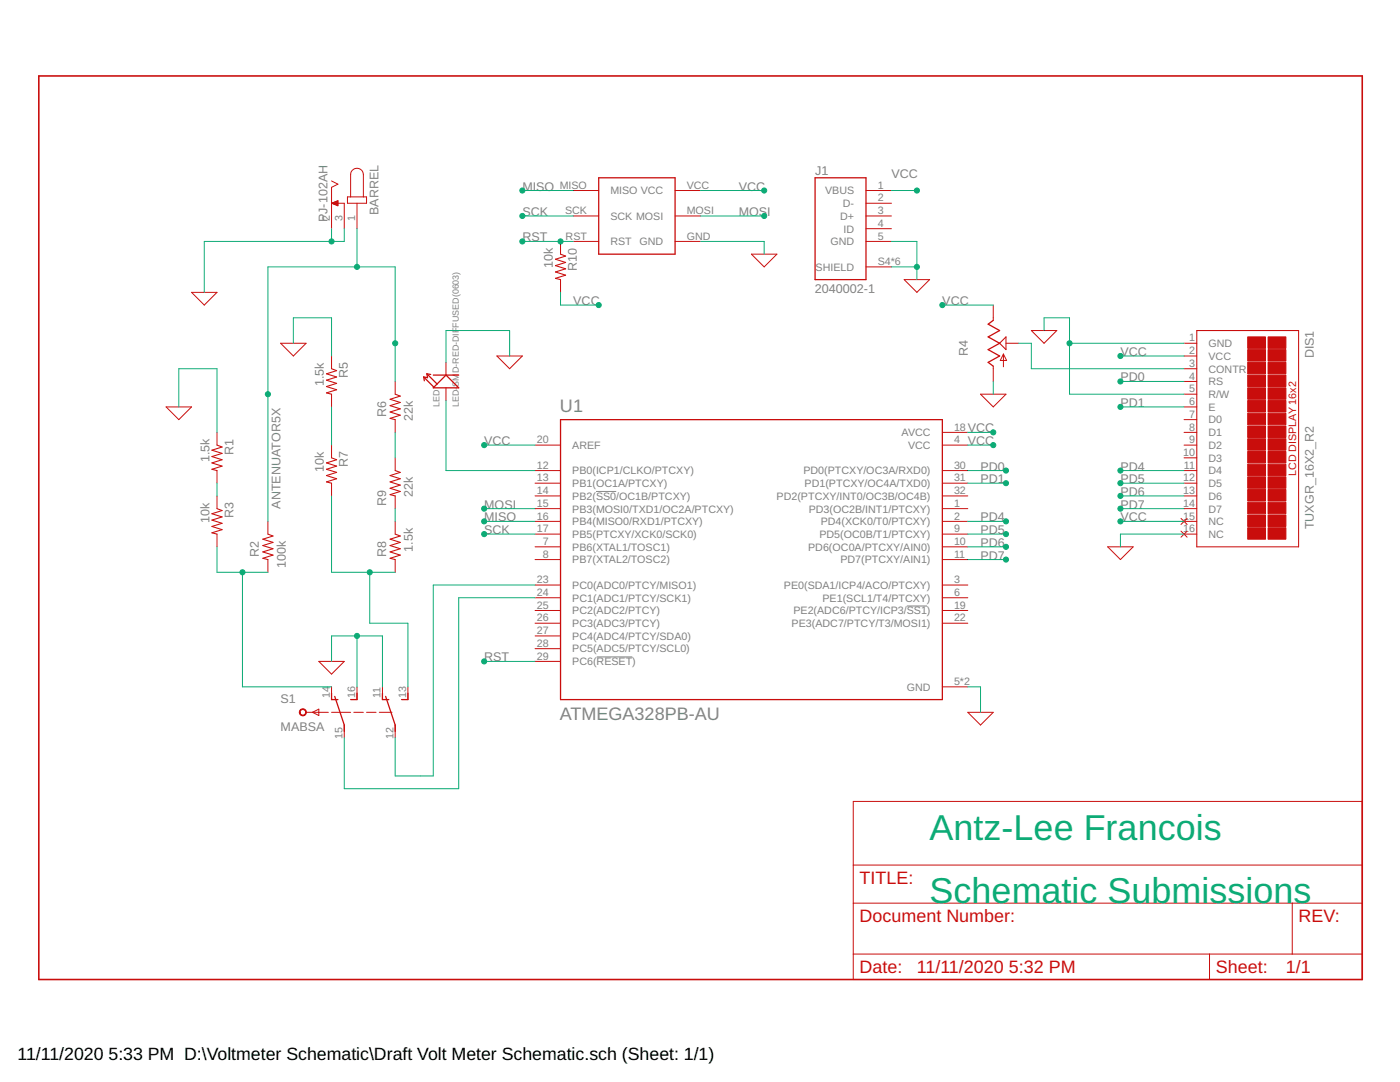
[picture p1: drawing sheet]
<svg xmlns="http://www.w3.org/2000/svg" width="279mm" height="216mm" viewBox="0 0 279 216" stroke-linecap="round" stroke-linejoin="round" font-family="sans-serif">
<path d="M119 98.1h4M119.1 131.1h7.1M181 120.9h4" fill="none" stroke="#808080" stroke-width=".2"/>
<g fill="none" stroke="#c90d0c" stroke-width=".25">
<path d="M119.5 35.5h15.2v15.2h-15.2zM162.7 35.5h10.1v20.3h-10.1zM84.6 75.2l2 2.1M84.6 75.2l.1 .8M85.2 74.6l.1 .8-.7-.2M85.2 74.6l2 2M85.2 74.6l.8 .1M86.5 74.8h5M89 74.8l2.5 2.6h-5zM198.2 63.9l-1 .8 2.3 1.3-2.3 1.2 2.3 1.3-2.3 1.3 2.3 1.2-2.3 1.3 1 .8M111.9 83.7h76.2v55.9h-76.2zM66.2 138.3v1.3h1.2"/>
<path d="M66.8 139l1.9 5.7v1.2M71.2 138.3v1.3h-1.2M76.3 138.3v1.3h1.3M77 139l1.9 5.7v1.2M81.4 138.3v1.3h-1.3"/>
</g>
<g fill="none" stroke="#c90d0c" stroke-width=".2">
<path d="M66.2 36.1l1.2 .6-1.2 .7v8.2M69.3 39.3h3.9v1.3h-3.9zM70 39.3v-4.5a1.27 1.27 0 0 1 1.2-1.2 1.27 1.27 0 0 1 1.3 1.2v4.5M114.4 38h5.1M134.7 38h5.1M172.8 38h5.1M38.2 58.3h5.1l-2.5 2.6zM66.2 40.6h2.5v5M66.2 40.6l1.2-.6v1.1zM66.3 40.6h1.1M66.4 40.5h1M66.5 40.7h.9"/>
<path d="M66.7 40.3h.7M66.9 40.8h.5M67 40.2h.4M67.2 41h.2M67.3 40.1h.1M71.2 40.6v5M111.9 48.2v2.5M111.9 55.8v2.5M114.4 43.1h5.1M114.4 48.2h5.1M134.7 43.1h5.1M134.7 48.2h5.1"/>
<path d="M150 50.7h5l-2.5 2.6zM172.8 43.1h5.1M172.8 48.2h5.1M172.8 40.6h5.1M172.8 45.6h5.1M172.8 53.3h5.1M180.4 55.8h5.1l-2.5 2.5zM56 68.5h5.1l-2.6 2.5zM66.2 71v2.6M66.2 78.7v2.5M78.9 76.1v2.6M89 72.3v2.5"/>
<path d="M89 77.4v2.5M99.2 71h5l-2.5 2.6zM195.7 78.7h5.1l-2.6 2.5zM198.2 60.9v3M198.2 73.1v3M200.3 70.7v2.5M200.3 70.7l.6 1.2h-1.3zM200.8 68.5h2.5M205.8 66h5.1l-2.5 2.5zM236.3 68.5h2.5M236.3 71h2.5M236.3 73.6h2.5"/>
<path d="M236.3 76.1h2.5M236.3 78.7h2.5M33.1 81.2h5.1l-2.5 2.5zM43.3 86.3v2.5M43.3 93.9v2.5M43.3 99v2.5M66.2 88.8v2.6M66.2 96.4v2.6M78.9 83.7v2.6M78.9 91.4v2.5M78.9 99v2.5M106.8 88.8h5.1"/>
<path d="M106.8 93.9h5.1M106.8 96.4h5.1M106.8 99h5.1M188.1 88.8h5M188.1 93.9h5M188.1 96.4h5M188.1 99h5M188.1 86.3h5M236.3 88.8h2.5M236.3 93.9h2.5M236.3 96.4h2.5M236.3 99h2.5"/>
<path d="M236.3 86.3h2.5M236.3 81.2h2.5M236.3 83.7h2.5M236.3 91.4h2.5M43.3 106.6v2.5M53.5 104v2.6M53.5 111.7v2.5M78.9 104v2.6M78.9 111.7v2.5M106.8 101.5h5.1M106.8 104h5.1M106.8 106.6h5.1"/>
<path d="M106.8 109.1h5.1M106.8 111.7h5.1M106.8 116.7h5.1M106.8 119.3h5.1M188.1 101.5h5M188.1 104h5M188.1 106.6h5M188.1 109.1h5M188.1 111.7h5M188.1 116.7h5M188.1 119.3h5M221.1 109.1h5l-2.5 2.6z"/>
<path d="M235.7 103.4l1.2 1.2M235.7 106l1.2 1.2M236.3 101.5h2.5M236.3 104h2.5M236.3 106.6h2.5M236.9 103.4l-1.2 1.2M236.9 106l-1.2 1.2M63.6 132h5.1l-2.5 2.5zM66.2 137.1v2.5M71.2 137.1v2.5M76.3 137.1v2.5M81.4 137.1v2.5"/>
<path d="M106.8 121.8h5.1M106.8 124.4h5.1M106.8 126.9h5.1M106.8 129.4h5.1M106.8 132h5.1M188.1 137.1h5M188.1 121.8h5M188.1 124.4h5M61.1 142.1h4.4M62.4 142.1l1.2-.6v1.3zM66.2 142.1h3.8M68.7 144.7v2.5"/>
<path d="M70.6 142.1h1.9M73.2 142.1h1.9M75.7 142.1h2.5M78.9 144.7v2.5M170.3 159.9h101.6v35.6h-101.6zM193.1 142.1h5.1l-2.5 2.6zM170.3 172.6h101.6M170.3 180.2h101.6M170.3 190.4h101.6M241.4 190.4v5.1M257.9 180.2v10.2"/>
</g>
<path d="M111.9 50.7l1 .4-2.1 .6 2.1 .7-2.1 .6 2.1 .6-2.1 .7 2.1 .6-2.1 .6 1.1 .3M66.2 73.6l1 .4-2 .6 2 .6-2 .7 2 .6-2 .6 2 .7-2 .6 1 .3M78.9 78.7l1 .3-2 .7 2 .6-2 .6 2 .7-2 .6 2 .6-2 .7 1 .2M199.5 68.5l1.3-1.3v2.6zM238.8 66h20.4v43.1h-20.4zM43.3 88.8l1 .4-2 .6 2 .7-2 .6 2 .6-2 .7 2 .6-2 .6 1 .3M66.2 91.4l1 .3-2 .7 2 .6-2 .6 2 .7-2 .6 2 .6-2 .7 1 .2M78.9 93.9l1 .4-2 .6 2 .6-2 .7 2 .6-2 .6 2 .7-2 .6 1 .3M43.3 101.5l1 .4-2 .6 2 .6-2 .7 2 .6-2 .7 2 .6-2 .6 1 .3M53.5 106.6l1 .4-2 .6 2 .6-2 .7 2 .6-2 .6 2 .7-2 .6 1 .3M78.9 106.6l1 .4-2 .6 2 .6-2 .7 2 .6-2 .6 2 .7-2 .6 1 .3" fill="none" stroke="#c90d0c" stroke-width=".21"/>
<path d="M59.9 141.7a.71 .71 0 0 1 1.1 0 .71 .71 0 0 1-.4 1.1 .71 .71 0 0 1-.9-.7h.2a.55 .55 0 0 1 .7-.5 .55 .55 0 0 1 .2 .9 .55 .55 0 0 1-.9-.2v-.2h-.2z" fill-rule="evenodd" fill="#c90d0c" stroke="#c90d0c" stroke-width=".2"/>
<path d="M7.7 15.2h264.2v180.3h-264.2z" fill="none" stroke="#c90d0c" stroke-width=".32"/>
<g fill="#c90d0c" stroke="#c90d0c" stroke-width=".2">
<path d="M253.1 67.2h3.5v2.3h-3.5z"/>
<path d="M249 67.2h3.6v2.3h-3.6z"/>
<path d="M253.1 69.8h3.5v2.3h-3.5z"/>
<path d="M249 69.8h3.6v2.3h-3.6z"/>
<path d="M253.1 72.3h3.5v2.3h-3.5z"/>
<path d="M249 72.3h3.6v2.3h-3.6z"/>
<path d="M253.1 74.8h3.5v2.3h-3.5z"/>
<path d="M249 74.8h3.6v2.3h-3.6z"/>
<path d="M253.1 77.4h3.5v2.3h-3.5z"/>
<path d="M249 77.4h3.6v2.3h-3.6z"/>
<path d="M253.1 79.9h3.5v2.3h-3.5z"/>
<path d="M249 79.9h3.6v2.3h-3.6z"/>
<path d="M253.1 82.5h3.5v2.3h-3.5z"/>
<path d="M249 82.5h3.6v2.3h-3.6z"/>
<path d="M253.1 85h3.5v2.3h-3.5z"/>
<path d="M249 85h3.6v2.3h-3.6z"/>
<path d="M253.1 87.5h3.5v2.3h-3.5z"/>
<path d="M249 87.5h3.6v2.3h-3.6z"/>
<path d="M253.1 90.1h3.5v2.3h-3.5z"/>
<path d="M249 90.1h3.6v2.3h-3.6z"/>
<path d="M253.1 92.6h3.5v2.3h-3.5z"/>
<path d="M249 92.6h3.6v2.3h-3.6z"/>
<path d="M253.1 95.1h3.5v2.3h-3.5z"/>
<path d="M249 95.1h3.6v2.3h-3.6z"/>
<path d="M253.1 97.7h3.5v2.3h-3.5z"/>
<path d="M249 97.7h3.6v2.3h-3.6z"/>
<path d="M253.1 100.2h3.5v2.3h-3.5z"/>
<path d="M249 100.2h3.6v2.3h-3.6z"/>
<path d="M253.1 102.8h3.5v2.3h-3.5z"/>
<path d="M249 102.8h3.6v2.3h-3.6z"/>
<path d="M253.1 105.3h3.5v2.3h-3.5z"/>
<path d="M249 105.3h3.6v2.3h-3.6z"/>
</g>
<g fill="none" stroke="#0dab76" stroke-width=".2">
<path d="M104.2 38h10.2M139.8 38h12.7M177.9 38h5.1M66.2 45.6v2.6M68.7 45.6v2.6h-27.9v10.1M71.2 45.6v7.7M104.2 43.1h10.2M104.2 48.2h10.2M111.9 58.3v2.6h7.6M139.8 43.1h12.7M139.8 48.2h12.7v2.5M177.9 53.3h5.1"/>
<path d="M177.9 48.2h5.1v7.6M58.5 68.5v-5.1h7.7v7.6M78.9 76.1v-22.8h-25.4v50.7M89 79.9v14h17.8M101.7 71v-5h-12.7v6.3M188.1 60.9h10.1M198.2 76.1v2.6M203.3 68.5h2.5v5.1h30.5M208.4 66v-2.6h5v15.3h22.9M213.4 68.5h22.9M223.6 71h12.7M223.6 76.1h12.7"/>
<path d="M35.7 81.2v-7.6h7.6v12.7M43.3 96.4v2.6M66.2 81.2v7.6M66.2 99v15.2h12.7M78.9 86.3v5.1M96.6 88.8h10.2M193.1 86.3h5.1M193.1 88.8h5.1M193.1 93.9h7.7M193.1 96.4h7.7M223.6 93.9h12.7M223.6 96.4h12.7"/>
<path d="M223.6 81.2h12.7M223.6 99h12.7M43.3 109.1v5.1h10.2M48.4 114.2v22.9h17.8M73.8 114.2v10.2h7.6v12.7M78.9 101.5v2.5M96.6 104h10.2M96.6 101.5h10.2M96.6 106.6h10.2M106.8 116.7h-20.3v38.1h-7.6v-7.6M106.8 119.3h-15.3v38.1h-22.8v-10.2M193.1 104h7.7"/>
<path d="M193.1 106.6h7.7M193.1 109.1h7.7M193.1 111.7h7.7M223.6 104h12.7M223.6 101.5h12.7M236.3 106.6h-12.7v2.5M66.2 132v-5.1h10.1v10.2M71.2 126.9v10.2M96.6 132h10.2M193.1 137.1h2.6v5"/>
</g>
<g fill="#0dab76" stroke="#0dab76" stroke-width=".2">
<circle cx="183" cy="38" r=".51"/>
<circle cx="198.2" cy="86.3" r=".51"/>
<circle cx="198.2" cy="88.8" r=".51"/>
<circle cx="96.6" cy="88.8" r=".51"/>
<circle cx="152.5" cy="38" r=".51"/>
<circle cx="223.6" cy="104" r=".51"/>
<circle cx="223.6" cy="71" r=".51"/>
<circle cx="188.1" cy="60.9" r=".51"/>
<circle cx="119.5" cy="60.9" r=".51"/>
<circle cx="73.8" cy="114.2" r=".51"/>
<circle cx="78.9" cy="68.5" r=".51"/>
<circle cx="53.5" cy="78.7" r=".51"/>
<circle cx="71.2" cy="53.3" r=".51"/>
<circle cx="48.4" cy="114.2" r=".51"/>
<circle cx="96.6" cy="104" r=".51"/>
<circle cx="104.2" cy="38" r=".51"/>
<circle cx="96.6" cy="101.5" r=".51"/>
<circle cx="152.5" cy="43.1" r=".51"/>
<circle cx="104.2" cy="48.2" r=".51"/>
<circle cx="111.9" cy="48.2" r=".51"/>
<circle cx="96.6" cy="132" r=".51"/>
<circle cx="96.6" cy="106.6" r=".51"/>
<circle cx="104.2" cy="43.1" r=".51"/>
<circle cx="66.2" cy="48.2" r=".51"/>
<circle cx="183" cy="53.3" r=".51"/>
<circle cx="71.2" cy="126.9" r=".51"/>
<circle cx="213.4" cy="68.5" r=".51"/>
<circle cx="200.8" cy="93.9" r=".51"/>
<circle cx="223.6" cy="76.1" r=".51"/>
<circle cx="200.8" cy="96.4" r=".51"/>
<circle cx="223.6" cy="81.2" r=".51"/>
<circle cx="200.8" cy="104" r=".51"/>
<circle cx="223.6" cy="93.9" r=".51"/>
<circle cx="200.8" cy="106.6" r=".51"/>
<circle cx="223.6" cy="96.4" r=".51"/>
<circle cx="200.8" cy="109.1" r=".51"/>
<circle cx="223.6" cy="99" r=".51"/>
<circle cx="200.8" cy="111.7" r=".51"/>
<circle cx="223.6" cy="101.5" r=".51"/>
</g>
<g font-size="7.2" fill="#0dab76">
<text x="185.5" y="167.5">Antz-Lee Francois</text>
<text x="185.5" y="180.2">Schematic Submission</text>
<text x="258.2" y="180.2">s</text>
</g>
<g font-size="3.6" fill="#808080">
<text x="111.8" y="82.3">U1</text>
<text x="111.7" y="143.6">ATMEGA328PB-AU</text>
</g>
<g font-size="3.6" fill="#c90d0c">
<text x="171.6" y="176.4">TITLE:</text>
<text x="171.6" y="184">Document Number:</text>
<text x="259.2" y="184">REV:</text>
<text x="171.6" y="194.2">Date:</text>
<text x="183" y="194.2">11/11/2020</text>
<text x="201.3" y="194.2">5:32 PM</text>
<text x="242.7" y="194.2">Sheet:</text>
<text x="256.6" y="194.2">1/1</text>
</g>
<g font-size="3.5">
<text x="3.5" y="211.4">11/11/2020</text>
<text x="21.7" y="211.4">5:33 PM D:\Voltmeter Schematic\Draft Volt Meter Schematic.sch (Sheet: 1/1)</text>
</g>
<g font-size="2.5" fill="#808080">
<text x="162.7" y="34.9">J1</text>
<text x="177.9" y="35.5">VCC</text>
<text x="104.3" y="38">MISO</text>
<text x="147.4" y="38">VCC</text>
<text x="65.4" y="44.3" transform="rotate(-90 65.4 44.3)">PJ-102AH</text>
<text x="75.6" y="42.9" transform="rotate(-90 75.6 42.9)">BARREL</text>
<text x="104.3" y="43.1">SCK</text>
<text x="147.4" y="43.1">MOSI</text>
<text x="104.3" y="48.2">RST</text>
<text x="110.3" y="53.5" transform="rotate(-90 110.3 53.5)">10k</text>
<text x="115.1" y="54" transform="rotate(-90 115.1 54)">R10</text>
<text x="162.6" y="58.4">2040002-1</text>
<text x="114.4" y="60.9">VCC</text>
<text x="188.1" y="60.9">VCC</text>
<text x="193.1" y="71" transform="rotate(-90 193.1 71)">R4</text>
<text x="223.6" y="71">VCC</text>
<text x="262.2" y="71.5" transform="rotate(-90 262.2 71.5)">DIS1</text>
<text x="64.6" y="77" transform="rotate(-90 64.6 77)">1.5k</text>
<text x="69.4" y="75.5" transform="rotate(-90 69.4 75.5)">R5</text>
<text x="223.6" y="76.1">PD0</text>
<text x="77.1" y="83.1" transform="rotate(-90 77.1 83.1)">R6</text>
<text x="82.4" y="84" transform="rotate(-90 82.4 84)">22k</text>
<text x="223.6" y="81.2">PD1</text>
<text x="96.6" y="88.8">VCC</text>
<text x="193.1" y="86.3">VCC</text>
<text x="193.1" y="88.8">VCC</text>
<text x="41.8" y="92.3" transform="rotate(-90 41.8 92.3)">1.5k</text>
<text x="46.6" y="90.7" transform="rotate(-90 46.6 90.7)">R1</text>
<text x="64.6" y="94.1" transform="rotate(-90 64.6 94.1)">10k</text>
<text x="69.4" y="93.3" transform="rotate(-90 69.4 93.3)">R7</text>
<text x="195.7" y="93.9">PD0</text>
<text x="223.6" y="93.9">PD4</text>
<text x="56" y="101.5" transform="rotate(-90 56 101.5)">ANTENUATOR5X</text>
<text x="77.1" y="100.9" transform="rotate(-90 77.1 100.9)">R9</text>
<text x="82.4" y="99.2" transform="rotate(-90 82.4 99.2)">22k</text>
<text x="96.6" y="101.5">MOSI</text>
<text x="195.7" y="96.4">PD1</text>
<text x="223.6" y="96.4">PD5</text>
<text x="223.6" y="99">PD6</text>
<text x="223.6" y="101.5">PD7</text>
<text x="41.8" y="104.3" transform="rotate(-90 41.8 104.3)">10k</text>
<text x="46.6" y="103.4" transform="rotate(-90 46.6 103.4)">R3</text>
<text x="96.6" y="104">MISO</text>
<text x="96.6" y="106.6">SCK</text>
<text x="195.7" y="104">PD4</text>
<text x="195.7" y="106.6">PD5</text>
<text x="223.6" y="104">VCC</text>
<text x="262.2" y="105.6" transform="rotate(-90 262.2 105.6)">TUXGR_16X2_R2</text>
<text x="51.7" y="111" transform="rotate(-90 51.7 111)">R2</text>
<text x="57" y="113.3" transform="rotate(-90 57 113.3)">100k</text>
<text x="77.1" y="111" transform="rotate(-90 77.1 111)">R8</text>
<text x="82.4" y="110.1" transform="rotate(-90 82.4 110.1)">1.5k</text>
<text x="195.7" y="109.1">PD6</text>
<text x="195.7" y="111.7">PD7</text>
<text x="96.6" y="132">RST</text>
<text x="56" y="140.2">S1</text>
<text x="56" y="145.9">MABSA</text>
</g>
<g font-size="2.1" fill="#808080">
<text x="111.7" y="37.7">MISO</text>
<text x="121.8" y="38.8">MISO VCC</text>
<text x="137.1" y="37.7">VCC</text>
<text x="164.7" y="38.8">VBUS</text>
<text x="168.2" y="41.3">D-</text>
<text x="175.2" y="37.7">1</text>
<text x="175.2" y="40.2">2</text>
<text x="65.8" y="44.1" transform="rotate(-90 65.8 44.1)">2</text>
<text x="68.3" y="44.1" transform="rotate(-90 68.3 44.1)">3</text>
<text x="70.9" y="44.1" transform="rotate(-90 70.9 44.1)">1</text>
<text x="112.8" y="42.7">SCK</text>
<text x="112.9" y="47.8">RST</text>
<text x="121.8" y="43.9">SCK MOSI</text>
<text x="137.1" y="47.8">GND</text>
<text x="137.1" y="42.7">MOSI</text>
<text x="167.7" y="43.9">D+</text>
<text x="168.3" y="46.4">ID</text>
<text x="175.2" y="42.7">3</text>
<text x="175.2" y="45.3">4</text>
<text x="175.2" y="47.8">5</text>
<text x="121.8" y="48.9">RST</text>
<text x="127.6" y="48.9">GND</text>
<text x="165.7" y="48.9">GND</text>
<text x="175.2" y="52.9">S4*6</text>
<text x="162.8" y="54">SHIELD</text>
<text x="237.3" y="68.1">1</text>
<text x="237.3" y="70.7">2</text>
<text x="241.2" y="69.3">GND</text>
<text x="241.2" y="71.8">VCC</text>
<text x="237.3" y="73.2">3</text>
<text x="237.3" y="75.8">4</text>
<text x="241.2" y="74.3">CONTR</text>
<text x="241.2" y="76.9">RS</text>
<text x="237.3" y="78.3">5</text>
<text x="237.3" y="80.8">6</text>
<text x="237.3" y="83.4">7</text>
<text x="241.2" y="79.4">R/W</text>
<text x="241.2" y="81.9">E</text>
<text x="107.2" y="88.5">20</text>
<text x="114.2" y="89.6">AREF</text>
<text x="179.9" y="87">AVCC</text>
<text x="181.2" y="89.6">VCC</text>
<text x="190.4" y="88.5">4</text>
<text x="190.4" y="85.9">18</text>
<text x="237.3" y="85.9">8</text>
<text x="237.3" y="88.5">9</text>
<text x="241.2" y="84.5">D0</text>
<text x="241.2" y="87">D1</text>
<text x="241.2" y="89.6">D2</text>
<text x="107.2" y="93.5">12</text>
<text x="114.2" y="94.6">PB0(ICP1/CLKO/PTCXY)</text>
<text x="160.3" y="94.6">PD0(PTCXY/OC3A/RXD0)</text>
<text x="190.4" y="93.5">30</text>
<text x="236.1" y="91">10</text>
<text x="236.3" y="93.5">11</text>
<text x="241.2" y="92.1">D3</text>
<text x="241.2" y="94.6">D4</text>
<text x="107.2" y="96.1">13</text>
<text x="107.2" y="98.6">14</text>
<text x="107.2" y="101.1">15</text>
<text x="114.2" y="97.2">PB1(OC1A/PTCXY)</text>
<text x="114.2" y="99.7">PB2(SS0/OC1B/PTCXY)</text>
<text x="155" y="99.7">PD2(PTCXY/INT0/OC3B/OC4B)</text>
<text x="160.6" y="97.2">PD1(PTCXY/OC4A/TXD0)</text>
<text x="190.4" y="96.1">31</text>
<text x="190.4" y="98.6">32</text>
<text x="190.4" y="101.1">1</text>
<text x="236.1" y="96.1">12</text>
<text x="236.1" y="98.6">13</text>
<text x="236.1" y="101.1">14</text>
<text x="241.2" y="97.2">D5</text>
<text x="241.2" y="99.7">D6</text>
<text x="107.2" y="103.7">16</text>
<text x="107.2" y="106.2">17</text>
<text x="114.2" y="102.3">PB3(MOSI0/TXD1/OC2A/PTCXY)</text>
<text x="114.2" y="104.8">PB4(MISO0/RXD1/PTCXY)</text>
<text x="114.2" y="107.3">PB5(PTCXY/XCK0/SCK0)</text>
<text x="161.4" y="102.3">PD3(OC2B/INT1/PTCXY)</text>
<text x="163.5" y="107.3">PD5(OC0B/T1/PTCXY)</text>
<text x="163.8" y="104.8">PD4(XCK0/T0/PTCXY)</text>
<text x="190.4" y="103.7">2</text>
<text x="190.4" y="106.2">9</text>
<text x="236.1" y="103.7">15</text>
<text x="236.1" y="106.2">16</text>
<text x="241.2" y="102.3">D7</text>
<text x="241.2" y="104.8">NC</text>
<text x="241.2" y="107.3">NC</text>
<text x="108.3" y="108.8">7</text>
<text x="108.3" y="111.3">8</text>
<text x="114.2" y="109.9">PB6(XTAL1/TOSC1)</text>
<text x="114.2" y="112.4">PB7(XTAL2/TOSC2)</text>
<text x="161.3" y="109.9">PD6(OC0A/PTCXY/AIN0)</text>
<text x="167.7" y="112.4">PD7(PTCXY/AIN1)</text>
<text x="190.4" y="108.8">10</text>
<text x="190.4" y="111.3">11</text>
<text x="107.2" y="116.4">23</text>
<text x="107.2" y="118.9">24</text>
<text x="114.2" y="117.5">PC0(ADC0/PTCY/MISO1)</text>
<text x="156.4" y="117.5">PE0(SDA1/ICP4/ACO/PTCXY)</text>
<text x="190.4" y="118.9">6</text>
<text x="190.4" y="116.4">3</text>
<text x="107.2" y="121.5">25</text>
<text x="107.2" y="124">26</text>
<text x="114.2" y="120">PC1(ADC1/PTCY/SCK1)</text>
<text x="114.2" y="122.6">PC2(ADC2/PTCY)</text>
<text x="114.2" y="125.1">PC3(ADC3/PTCY)</text>
<text x="158" y="125.1">PE3(ADC7/PTCY/T3/MOSI1)</text>
<text x="158.4" y="122.6">PE2(ADC6/PTCY/ICP3/SS1)</text>
<text x="164.2" y="120">PE1(SCL1/T4/PTCXY)</text>
<text x="190.4" y="121.5">19</text>
<text x="190.4" y="124">22</text>
<text x="107.2" y="126.5">27</text>
<text x="107.2" y="129.1">28</text>
<text x="107.2" y="131.6">29</text>
<text x="114.2" y="127.7">PC4(ADC4/PTCY/SDA0)</text>
<text x="114.2" y="130.2">PC5(ADC5/PTCY/SCL0)</text>
<text x="114.2" y="132.7">PC6(RESET)</text>
<text x="181" y="137.8">GND</text>
<text x="190.4" y="136.7">5*2</text>
<text x="65.8" y="139.2" transform="rotate(-90 65.8 139.2)">14</text>
<text x="70.9" y="139.2" transform="rotate(-90 70.9 139.2)">16</text>
<text x="76" y="139.2" transform="rotate(-90 76 139.2)">11</text>
<text x="81" y="139.2" transform="rotate(-90 81 139.2)">13</text>
<text x="68.3" y="147.4" transform="rotate(-90 68.3 147.4)">15</text>
<text x="78.5" y="147.4" transform="rotate(-90 78.5 147.4)">12</text>
</g>
<text font-size="2.1" fill="#c90d0c" x="258.7" y="95" transform="rotate(-90 258.7 95)">LCD DISPLAY 16x2</text>
<g font-size="1.8" fill="#808080">
<text x="87.7" y="81.2" transform="rotate(-90 87.7 81.2)">LED</text>
<text x="91.6" y="81.2" transform="rotate(-90 91.6 81.2)">LED-SMD-RED-DIFFUSED(0603)</text>
</g>
</svg>
